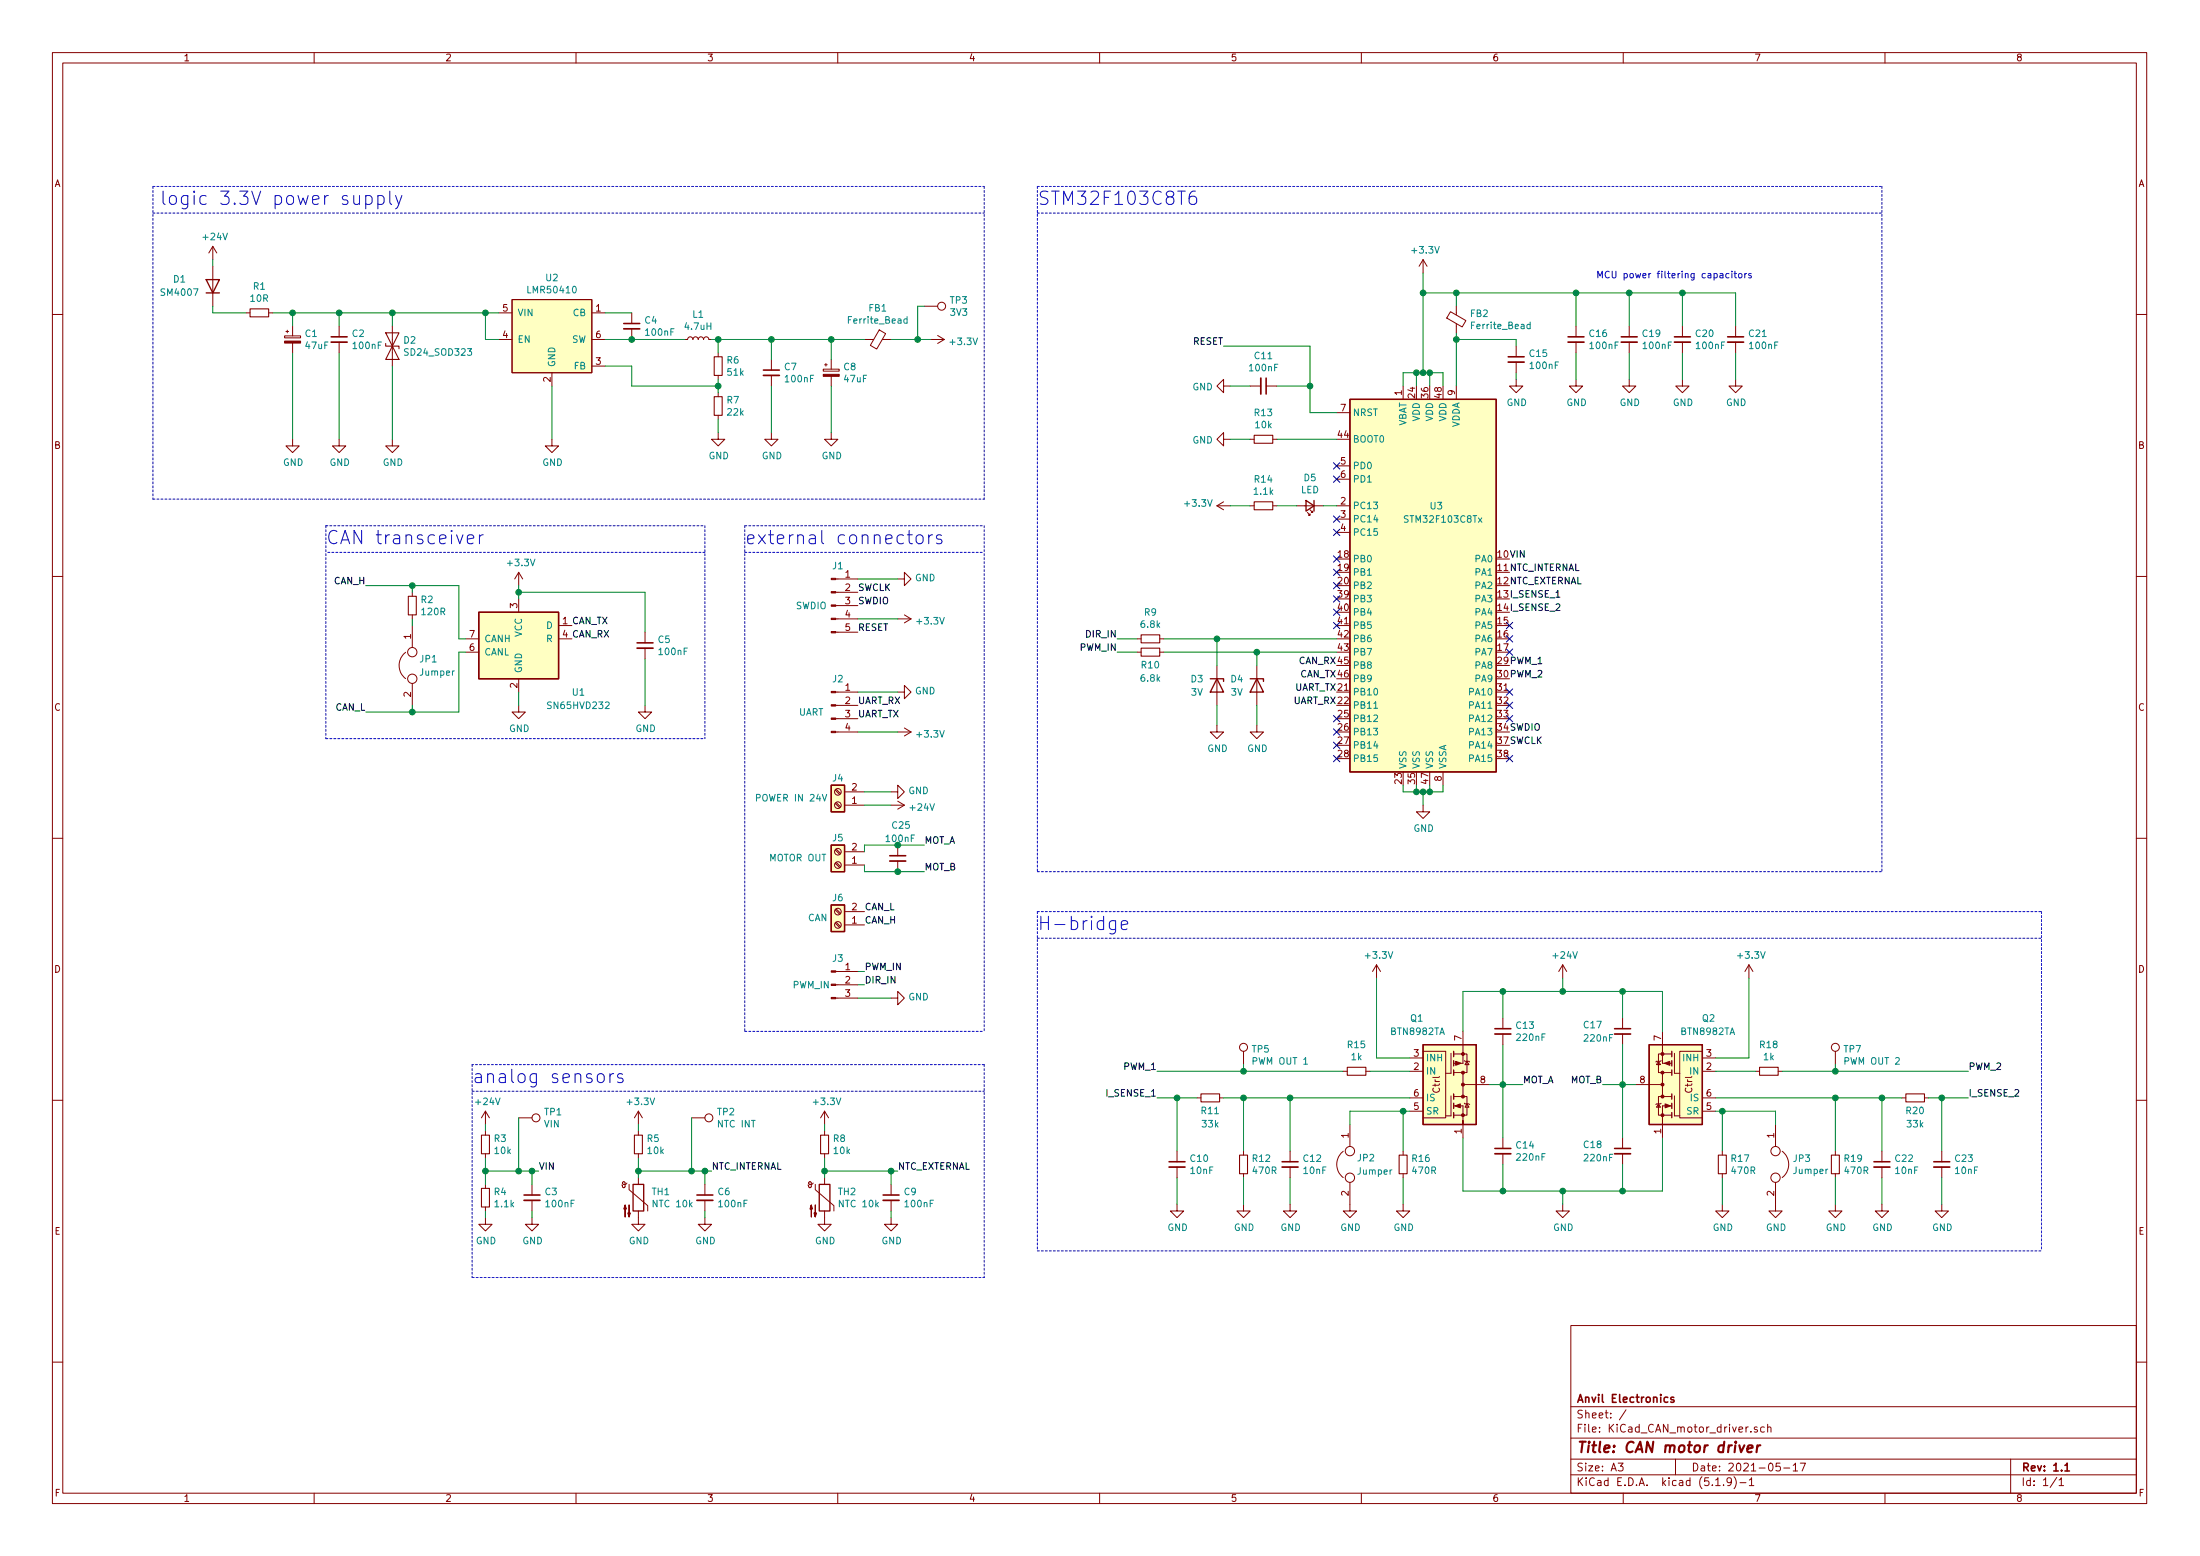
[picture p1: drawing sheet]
<svg xmlns="http://www.w3.org/2000/svg" width="420mm" height="297mm" viewBox="0 0 420 297" stroke-linecap="round" stroke-linejoin="round" font-family="sans-serif">
<g fill="none" stroke="#840000" stroke-width=".19">
<path d="M10 10h400v277h-400zM12 12h396v273.1h-396zM60 10v2M110 10v2M160 10v2M210 10v2M260 10v2M310 10v2M360 10v2M40.6 47l-.7 1.3M40.6 47v2.6M40.6 50.8v7.7"/>
<path d="M40.6 47l.8 1.3M47 59.7h.8M51.3 59.7h.8M95.2 59.7h2.6M97.8 57.2h15.2v14h-15.2zM113 59.7h2.6M120.6 59.7v2.1M176.5 58.5h2.6M271.8 49.6l-.8 1.2M271.8 49.6v2.5M271.8 49.6l.7 1.2M277 59.5l3 1.7-.8 1.2-2.9-1.7z"/>
<path d="M278.1 58.5v1.6M10 60h2M54.4 64.1h3v.4h-3zM54.6 63.3h.5M54.9 63v.5M55.9 62.3v1.8M55.9 65.5v1.8M64.8 62.3v2M64.8 65.3v2M74.9 62.3v7.6M95.2 64.8h2.6M105.4 71.2v2.5"/>
<path d="M113 64.8h2.6M113 69.9h2.6M120.6 62.8v2M130.8 64.8h.5l.1-.3 .3-.2 .5 .1 .1 .4 .2-.3 .2-.2 .5 .1 .1 .4 .2-.3 .3-.2 .4 .1 .2 .4 .1-.3 .3-.2 .4 .1 .2 .4h.5M137.2 67.3v.8M137.2 71.7v.7M137.2 75v.7M137.2 79.3v.7M147.3 68.6v2M147.3 71.7v2M157.2 70.5h3.1v.4h-3.1zM157.5 69.6h.5"/>
<path d="M157.7 69.4v.5M158.7 68.6v1.9M158.7 71.8v1.9M165.1 64.8h1.8M167.9 63l1.2 .7-1.7 2.9-1.2-.7zM168.5 64.8h1.7M177.8 64.8h2.5M179.1 64l1.2 .8M180.3 64.8l-1.2 .8M233.7 73.7v-1.3l-1.3 1.3 1.3 1.3v-1.3h1.2M238.8 73.7h2M241.8 73.7h2"/>
<path d="M255.3 78.8h2.5M268 73.7v2.5M278.1 61.8v1.7M278.1 73.7v2.5M289.6 72.4v1.3h1.2l-1.2 1.3-1.3-1.3h1.3M289.6 66.1v2M289.6 69.1v2.1M301 72.4v1.3h1.3l-1.3 1.3-1.3-1.3h1.3M301 62.3v2M301 65.3v2M311.1 72.4v1.3h1.3l-1.3 1.3-1.2-1.3h1.2M311.1 62.3v2"/>
<path d="M311.1 65.3v2M321.3 72.4v1.3h1.3l-1.3 1.3-1.3-1.3h1.3M321.3 62.3v2M321.3 65.3v2M331.5 72.4v1.3h1.2l-1.2 1.3-1.3-1.3h1.3M331.5 62.3v2M331.5 65.3v2M408 60h2M55.9 83.9v1.2h1.2l-1.2 1.3-1.3-1.3h1.3M64.8 83.9v1.2h1.2l-1.2 1.3-1.3-1.3h1.3M74.9 83.9v1.2h1.3l-1.3 1.3-1.2-1.3h1.2M105.4 83.9v1.2h1.3l-1.3 1.3-1.3-1.3h1.3"/>
<path d="M137.2 82.6v1.3h1.2l-1.2 1.2-1.3-1.2h1.3M147.3 82.6v1.3h1.3l-1.3 1.2-1.3-1.2h1.3M158.7 82.6v1.3h1.3l-1.3 1.2-1.2-1.2h1.2M232.4 96.6h2.5M232.4 96.6l1.3 .7M233.7 83.9v-1.3l-1.3 1.3 1.3 1.2v-1.2h1.2M233.7 95.8l-1.3 .8M238.8 96.6h.7M238.8 83.9h.7M243.1 96.6h.7M243.1 83.9h.7M247.6 96.6h5.1"/>
<path d="M249.7 97.8l.5 .5h-.3h.3v-.2M250.2 97.3l.5 .5h-.3h.3v-.2M255.3 96.6h2.5M255.3 99.1h2.5M255.3 88.9h2.5M255.3 91.5h2.5M10 110h2M78.7 113.1v.7M78.7 117.4v.7M78.7 119.4v4.2M99.1 109.3v2.5M99.1 114.3v2.6"/>
<path d="M99.1 109.3l-.8 1.2M99.1 109.3l.7 1.2M106.7 119.4h2.5M159.6 118.1h4.2M159.6 115.6h4.2M159.6 113.1h4.2M159.6 110.5h4.2M171.4 110.5h1.3v-1.2l1.3 1.2-1.3 1.3v-1.3M171.4 118.1h2.6M172.7 117.4l1.3 .7M174 118.1l-1.3 .8M255.3 101.6h2.5"/>
<path d="M408 110h2M77.5 124.5a3.2 3.2 0 0 0 0 5.1M78.7 130.5v4.2M88.9 122h2.5M88.9 124.5h2.5M99.1 134.7v1.2h1.2l-1.2 1.3-1.3-1.3h1.3M99.1 129.6v2.5M106.7 122h2.5M123.2 134.7v1.2h1.3l-1.3 1.3-1.3-1.3h1.3M123.2 120.7v2M123.2 123.7v2.1M159.6 139.7h4.2"/>
<path d="M159.6 137.2h4.2M159.6 134.7h4.2M159.6 132.1h4.2M159.6 120.7h4.2M171.4 132.1h1.3v-1.3l1.3 1.3-1.3 1.3v-1.3M171.4 139.7h2.6M172.7 139l1.3 .7M174 139.7l-1.3 .8M217.2 122h.7M217.2 124.5h.7M221.5 122h.7M221.5 124.5h.7"/>
<path d="M232.4 138.5v1.2h1.3l-1.3 1.3-1.3-1.3h1.3M232.4 127v7.7M240 138.5v1.2h1.3l-1.3 1.3-1.2-1.3h1.2M240 127v7.7M159.5 150.8l.9 .9M159.5 153.4l.9 .8M159.7 150.7l.9 .8M159.7 153.2l.9 .8M161.3 153.7h3.8M161.3 151.2h3.8M170.2 151.2h1.2v-1.3l1.3 1.3-1.3 1.2v-1.2M170.2 153.7h2.5"/>
<path d="M171.4 152.9l1.3 .8M172.7 153.7l-1.3 .8M271.8 153.7v1.3h1.2l-1.2 1.2-1.3-1.2h1.3M275.6 147.4v2.5M10 160h2M159.5 162.3l.9 .8M159.5 164.8l.9 .8M159.5 173.7l.9 .8M159.5 176.2l.9 .9M159.7 162.1l.9 .8M159.7 164.6l.9 .9M159.7 173.5l.9 .9"/>
<path d="M159.7 176.1l.9 .8M161.3 165.1h3.8M161.3 162.6h3.8M161.3 176.6h3.8M161.3 174h3.8M171.4 161.3v2.1M171.4 164.4v2M408 160h2M159.6 190.5h4.2M159.6 188h4.2M159.6 185.5h4.2M170.2 190.5h1.2v-1.2l1.3 1.2-1.3 1.3v-1.3"/>
<path d="M262.9 184.2l-.8 1.3M262.9 184.2v2.5M262.9 184.2l.8 1.3M279.4 196.9v6.1h-1.8M287 194.3v2.1M287 197.4v2M298.4 184.2l-.7 1.3M298.4 184.2v2.5M298.4 184.2l.8 1.3M309.9 194.3v2.1M309.9 197.4v2M317.5 196.9v6.1h1.8"/>
<path d="M334 184.2l-.8 1.3M334 184.2v2.5M334 184.2l.8 1.3M10 210h2M92.7 212.1l-.8 1.3M92.7 212.1v2.6M92.7 215.9v.8M92.7 212.1l.8 1.3M99.1 213.4h2.5M121.9 212.1v2.6M121.9 215.9v.8M121.9 212.1l-.7 1.3"/>
<path d="M121.9 212.1l.8 1.3M132.1 213.4h2.5M157.5 212.1l-.8 1.3M157.5 212.1v2.6M157.5 215.9v.8M157.5 212.1l.7 1.3M224.8 219.7v2.1M228.6 209.6h.8M232.9 209.6h.8M237.5 200.7v2.5M237.5 219.7v.8M246.4 219.7v2.1"/>
<path d="M256.5 219.8a3.2 3.2 0 0 0 0 5M256.5 204.5h.8M257.8 214.7v4.2M260.9 204.5h.7M268 219.7v.8M269.2 204.5h2.6M269.2 202h2.6M269.2 212.1h2.6M269.2 209.6h2.6M271.8 200.7h4.3v12.7h-4.3M277.1 209.2v3.8h-1M277.1 201.1v3.8h-1"/>
<path d="M277.6 201.2h2.6v3.6h-.8M277.6 212.9h1.8M277.6 211.1h1.8v1.8M277.6 209.3h1.8M277.6 204.8h1.8M279.4 212.9v1.8v-.8M279.4 209.3h.8v3.6h-.8M279.4 207h5.1M279.4 204.8v4.5M279.4 214.7v2.5M279.7 210.6l1 .3M279.7 202.5l1 .2"/>
<path d="M280.2 210.7l.3 .7h-.7zM280.2 202.6l.3 .6h-.7zM287 217.2v2M309.9 217.2v2M312.4 207h5.1M316.7 210.7l.4 .7h-.7zM316.7 202.6l.4 .6h-.7zM317.2 210.6l-1 .3M317.2 202.5l-1 .2M317.5 212.9v1.8v-.8M317.5 209.3h-.8v3.6h.8M317.5 204.8v4.5"/>
<path d="M317.5 214.7v2.5M317.5 212.9h1.8M317.5 209.3h1.8M317.5 204.8h1.8M319.3 201.2h-2.6v3.6h.8M319.3 211.1h-1.8v1.8M319.8 209.2v3.8h1M319.8 201.1v3.8h1M325.1 200.7h-4.3v12.7h4.3M325.1 204.5h2.6M325.1 202h2.6M325.1 212.1h2.6"/>
<path d="M325.1 209.6h2.6M328.9 219.7v.8M335.3 204.5h.7M339.1 214.7v4.2M339.6 204.5h.8M340.4 219.8a3.2 3.2 0 0 1 0 5M350.5 200.7v2.5M350.5 219.7v.8M359.4 219.7v2.1M363.2 209.6h.8M367.5 209.6h.8M370.8 219.7v2.1"/>
<path d="M408 210h2M92.7 232.4v1.3h1.3l-1.3 1.3-1.3-1.3h1.3M92.7 220.3v.7M92.7 226.1v.8M92.7 230.4v.8M101.6 232.4v1.3h1.3l-1.3 1.3-1.3-1.3h1.3M101.6 226.1v2M101.6 229.1v2.1M119.7 225.8l-.2 .3h-.3l-.3-.1v-.3l.3-.1 .2 .2v.8l-.2 .1-.3-.1-.2-.4M120.1 226.1v1l3.6 3.1v1M121.9 231.2v2.5h1.3l-1.3 1.3-1.3-1.3h1.3M121.9 220.3v.7"/>
<path d="M121.9 224.8v1.3M134.6 232.4v1.3h1.3l-1.3 1.3-1.3-1.3h1.3M134.6 226.1v2M134.6 229.1v2.1M155.3 225.8l-.2 .3h-.4l-.2-.1v-.3l.3-.1 .1 .2v.8l-.1 .1-.3-.1-.2-.4M155.7 226.1v1l3.6 3.1v1M157.5 231.2v2.5h1.2l-1.2 1.3-1.3-1.3h1.3M157.5 220.3v.7M157.5 224.8v1.3M170.2 232.4v1.3h1.2l-1.2 1.3-1.3-1.3h1.3M170.2 226.1v2M170.2 229.1v2.1"/>
<path d="M224.8 229.9v1.3h1.3l-1.3 1.2-1.3-1.2h1.3M224.8 222.8v2M237.5 229.9v1.3h1.3l-1.3 1.2-1.3-1.2h1.3M237.5 224.1v.7M246.4 229.9v1.3h1.2l-1.2 1.2-1.3-1.2h1.3M246.4 222.8v2M257.8 225.7v5.5h1.3l-1.3 1.2-1.3-1.2h1.3M268 229.9v1.3h1.2l-1.2 1.2-1.3-1.2h1.3M268 224.1v.7M287 220.3v2M298.4 229.9v1.3h1.3l-1.3 1.2-1.2-1.2h1.2M309.9 220.3v2"/>
<path d="M328.9 229.9v1.3h1.3l-1.3 1.2-1.2-1.2h1.2M328.9 224.1v.7M339.1 225.7v5.5h1.3l-1.3 1.2-1.3-1.2h1.3M350.5 229.9v1.3h1.3l-1.3 1.2-1.3-1.2h1.3M350.5 224.1v.7M359.4 229.9v1.3h1.3l-1.3 1.2-1.3-1.2h1.3M359.4 222.8v2M370.8 229.9v1.3h1.3l-1.3 1.2-1.2-1.2h1.2M370.8 222.8v2M300 253h108v32.1h-108zM10 260h2M300 278.5h108"/>
<path d="M300 274.5h108M300 268.5h108M309 279.3h1l-.5 .6 .4 .1v.7l-.2 .1-.7-.1M310.5 269.1l-1.2 2M320 278.5v3M334.4 273.3v.1M335.6 272.5l-.4-.1-.2 .2 .1 .2 .5 .2v.3h-.6M337 272.5l-.5-.1-.3 .3 .1 .6 .2 .1 .5-.1M337.6 272.5l.2-.1 .4 .1v.9M337.6 271.9v1.5M340 279.3h-.8v.7l.2-.1h.5l.1 .3v.5l-.2 .1-.6-.1M342.5 279.7l.4-.4v1.5"/>
<path d="M343.8 279.3h1l-.6 1.5M384 278.5v6.6M408 260h2M60 285.1v1.9M110 285.1v1.9M160 285.1v1.9M210 285.1v1.9M260 285.1v1.9M300 281.5h108M310 285.1v1.9M327.7 283.6h.8M329.2 283.5v.1"/>
<path d="M330.7 282.7l-.3 .3h-.5l-.1-.3 .1-.5 .5-.1 .3 .3-.1 .8-.3 .4h-.4M331.2 281.9a1.71 1.71 0 0 1 0 2.3M332.3 283h1.2M334.1 282.5l.4-.4v1.5M334.1 283.6h.8M340.7 280.2h1.1M342.5 280.8h.8M360 285.1v1.9M392.8 282l-1.3 2M393.2 282.5l.5-.4v1.5M393.2 283.6h.9"/>
<circle cx="179.8" cy="58.5" r=".76"/>
<circle cx="78.7" cy="124.5" r=".89"/>
<circle cx="78.7" cy="129.6" r=".89"/>
<circle cx="160" cy="153.7" r=".63"/>
<circle cx="160" cy="151.2" r=".63"/>
<circle cx="160" cy="176.6" r=".63"/>
<circle cx="160" cy="162.6" r=".63"/>
<circle cx="160" cy="165.1" r=".63"/>
<circle cx="160" cy="174" r=".63"/>
<circle cx="237.5" cy="199.9" r=".76"/>
<circle cx="350.5" cy="199.9" r=".76"/>
<circle cx="102.4" cy="213.4" r=".76"/>
<circle cx="135.4" cy="213.4" r=".76"/>
<circle cx="257.8" cy="219.7" r=".89"/>
<circle cx="339.1" cy="219.7" r=".89"/>
<circle cx="257.8" cy="224.8" r=".89"/>
<circle cx="339.1" cy="224.8" r=".89"/>
</g>
<g fill="none" stroke="#840000" stroke-width=".3">
<path d="M63.2 64.3h3.1M119.1 61.8h3.1M145.8 70.6h3M241.8 72.2v3M288 68.1h3.1M299.5 64.3h3M309.6 64.3h3.1M319.8 64.3h3M329.9 64.3h3.1M121.7 122.7h3M169.9 163.4h3.1M285.5 196.4h3"/>
<path d="M308.4 196.4h3M285.5 219.2h3M308.4 219.2h3M100.1 228.1h3M133.1 228.1h3M168.7 228.1h3M223.3 221.8h3M244.9 221.8h3M357.9 221.8h3M369.3 221.8h3.1M319.7 266.8a.37 .37 0 0 0-.6 .1l.1 .2 .5 .2v.1l-.2 .3-.4-.1M394.4 279.7l.4-.4v1.5"/>
<path d="M394.4 280.8h.8"/>
</g>
<path d="M332.2 275.9l.3 1.3 .6-1.3M333.7 276.6l1-.2v-.4h-.8l-.2 .9 .2 .3 .6-.1M335.6 275.9l-.1 1.3M336.2 275.9l-.4 .1-.2 .3" fill="none" stroke="#840000" stroke-width=".41"/>
<g fill="#ffffc2" stroke="#ffffc2" stroke-width=".19">
<path d="M257.8 76.2h27.9v71.2h-27.9z"/>
<path d="M315 199.4h10.1v15.3h-10.1z"/>
<path d="M158.7 149.9h2.6v5.1h-2.6z"/>
<path d="M158.7 161.3h2.6v5.1h-2.6z"/>
<path d="M158.7 172.8h2.6v5h-2.6z"/>
<path d="M91.4 116.9h15.3v12.7h-15.3z"/>
<path d="M97.8 57.2h15.2v14h-15.2z"/>
<path d="M271.8 199.4h10.1v15.3h-10.1z"/>
</g>
<g fill="none" stroke="#840000" stroke-width=".25">
<path d="M39.4 53.4h2.5l-1.3 2.5zM39.4 55.9h2.5M257.8 76.2h27.9v71.2h-27.9zM249.4 95.5l1.6 1.1-1.6 1zM251 95.5v2.1M91.4 116.9h15.3v12.7h-15.3zM231.1 129.6h2.6v.5M232.4 129.6l1.3 2.5h-2.6zM238.8 129.6h2.5v.5M240 129.6l1.3 2.5h-2.5zM158.7 149.9h2.6v5.1h-2.6zM158.7 161.3h2.6v5.1h-2.6z"/>
<path d="M158.7 172.8h2.6v5h-2.6zM271.8 199.4h10.1v15.3h-10.1zM315 199.4h10.1v15.3h-10.1zM277.6 200.7v1M277.6 202.5v1M277.6 204.3v1M277.6 208.8v1M277.6 210.6v1M277.6 212.4v1M319.3 200.7v1M319.3 202.5v1M319.3 204.3v1"/>
<path d="M319.3 208.8v1M319.3 210.6v1M319.3 212.4v1M120.9 226.1h2v5.1h-2zM156.5 226.1h2v5.1h-2z"/>
</g>
<path d="M173.2 60.9h-.4l-.2 .2 .1 .6h.5M173.2 60.4v1.3M292.2 62l-.4-.1-.2 .2 .1 .6h.5M292.2 61.5v1.2M262.4 135.2h.7" fill="none" stroke="#008484" stroke-width=".19"/>
<g fill="none" stroke="#840000" stroke-width=".33">
<path d="M63.2 65.3h3.1M119.1 62.8h3.1M145.8 71.7h3M240.8 72.2v3M288 69.1h3.1M299.5 65.3h3M309.6 65.3h3.1M319.8 65.3h3M329.9 65.3h3.1M121.7 123.7h3M169.9 164.4h3.1M285.5 197.4h3"/>
<path d="M308.4 197.4h3M100.1 229.1h3M133.1 229.1h3M168.7 229.1h3M223.3 222.8h3M244.9 222.8h3M285.5 220.3h3M308.4 220.3h3M357.9 222.8h3M369.3 222.8h3.1"/>
</g>
<g fill="none" stroke="#840000" stroke-width=".2">
<path d="M47.8 59h3.5v1.5h-3.5zM73.7 63.5h2.5l-1.3 2.6zM73.7 65.6v.5h2.5v.5M74.9 66.1l1.3 2.5h-2.5zM136.4 75.7h1.5v3.6h-1.5zM136.4 68.1h1.5v3.6h-1.5zM239.5 83.1h3.6v1.5h-3.6zM239.5 95.8h3.6v1.5h-3.6zM78 113.8h1.5v3.6h-1.5zM217.9 121.2h3.6v1.5h-3.6zM217.9 123.7h3.6v1.6h-3.6zM91.9 216.7h1.6v3.6h-1.6z"/>
<path d="M121.2 216.7h1.5v3.6h-1.5zM156.7 216.7h1.5v3.6h-1.5zM229.4 208.8h3.5v1.5h-3.5zM257.3 203.7h3.6v1.6h-3.6zM336 203.7h3.6v1.6h-3.6zM364 208.8h3.5v1.5h-3.5zM91.9 226.9h1.6v3.5h-1.6zM236.7 220.5h1.6v3.6h-1.6zM267.2 220.5h1.5v3.6h-1.5zM328.2 220.5h1.5v3.6h-1.5zM349.8 220.5h1.5v3.6h-1.5z"/>
</g>
<g fill="#840000" stroke="#840000" stroke-width=".19">
<path d="M158.7 139.6h.9v.3h-.9z"/>
<path d="M158.7 137.1h.9v.2h-.9z"/>
<path d="M158.7 134.5h.9v.3h-.9z"/>
<path d="M158.7 132h.9v.2h-.9z"/>
<path d="M158.7 120.6h.9v.2h-.9z"/>
<path d="M158.7 118h.9v.3h-.9z"/>
<path d="M158.7 115.5h.9v.2h-.9z"/>
<path d="M158.7 112.9h.9v.3h-.9z"/>
<path d="M158.7 110.4h.9v.3h-.9z"/>
<path d="M318 210.7l1 .4-1 .4z"/>
<path d="M317.9 203l1-.4v.8z"/>
<path d="M154.9 230l.3 .8h-.5l.2-.8v2.3z"/>
<path d="M155.7 230v2.3l-.3-.7h.6l-.3 .7z"/>
<path d="M119.4 230l.2 .8h-.5l.3-.8v2.3z"/>
<path d="M120.1 230v2.3l-.2-.7h.5l-.3 .7z"/>
<path d="M157.2 71.5h3.1v.3h-3.1z"/>
<path d="M54.4 65.1h3v.4h-3z"/>
<path d="M277.9 211.1l1-.4v.8z"/>
<path d="M278 202.6l1 .4-1 .4z"/>
<path d="M158.7 190.4h.9v.3h-.9z"/>
<path d="M158.7 187.9h.9v.2h-.9z"/>
<path d="M158.7 185.3h.9v.3h-.9z"/>
<circle cx="317.5" cy="212.9" r=".28"/>
<circle cx="317.5" cy="209.3" r=".28"/>
<circle cx="317.5" cy="207" r=".28"/>
<circle cx="317.5" cy="204.8" r=".28"/>
<circle cx="317.5" cy="201.2" r=".28"/>
<circle cx="279.4" cy="212.9" r=".28"/>
<circle cx="279.4" cy="209.3" r=".28"/>
<circle cx="279.4" cy="207" r=".28"/>
<circle cx="279.4" cy="204.8" r=".28"/>
<circle cx="279.4" cy="201.2" r=".28"/>
</g>
<g fill="none" stroke="#0000c2" stroke-width=".19" stroke-dasharray=".4 .4">
<path d="M29.2 35.6h158.8M29.2 35.6v59.7M188 35.6v59.7M198.1 35.6h161.3M198.1 35.6v130.8M359.4 35.6v130.8M29.2 40.7h158.8M198.1 40.7h161.3M29.2 95.3h158.8M62.2 100.4h72.4M62.2 100.4v40.6M134.6 105.4h-72.4"/>
<path d="M134.6 100.4v40.6M142.2 100.4v96.5M142.2 105.4h45.8M142.2 100.4h45.8M188 100.4v96.5M62.2 141h72.4M198.1 166.4h161.3M198.1 179.1h191.8M198.1 174h191.8M198.1 174v64.8M389.9 174v64.8M142.2 196.9h45.8"/>
<path d="M90.2 203.2v40.7M90.2 208.3h97.8M188 203.2h-97.8M188 203.2v40.7M198.1 238.8h191.8M90.2 243.9h97.8"/>
</g>
<g fill="none" stroke="#008400" stroke-width=".19">
<path d="M40.6 58.5v1.2h6.4M40.6 49.6v1.2M52.1 59.7h43.1M55.9 59.7v2.6M64.8 59.7v2.6M74.9 59.7v2.6M92.7 59.7v5.1h2.5M115.6 59.7h5M176.5 58.5h-1.2v6.3M271.8 55.9h59.7v6.4M271.8 52.1v19.1M278.1 55.9v2.6"/>
<path d="M301 55.9v6.4M311.1 55.9v6.4M321.3 55.9v6.4M55.9 67.3v16.6M64.8 67.3v16.6M74.9 69.9v14M105.4 73.7v10.2M115.6 64.8h15.2M115.6 69.9h5v3.8h16.6M135.9 64.8h29.2M137.2 64.8v2.5M137.2 72.4v2.6"/>
<path d="M147.3 64.8v3.8M147.3 73.7v8.9M158.7 64.8v3.8M158.7 73.7v8.9M170.2 64.8h7.6M233.7 66.1h16.5v12.7h5.1M234.9 73.7h3.9M243.8 73.7h6.4M268 73.7v-2.5h7.6v2.5M270.5 71.2v2.5M273 71.2v2.5M278.1 64.8h11.5v1.3"/>
<path d="M278.1 63.5v10.2M289.6 71.2v1.2M301 67.3v5.1M311.1 67.3v5.1M321.3 67.3v5.1M331.5 67.3v5.1M137.2 80v2.6M234.9 96.6h3.9M234.9 83.9h3.9M243.8 96.6h3.8M243.8 83.9h11.5M252.7 96.6h2.6"/>
<path d="M69.8 111.8h17.8v10.2h1.3M78.7 111.8v1.3M78.7 118.1v1.3M99.1 113.1h24.1v7.6M99.1 111.8v2.5M163.8 110.5h7.6M163.8 118.1h7.6M78.7 134.7v1.2M88.9 124.5h-1.3v11.4h-17.8M99.1 132.1v2.6M123.2 125.8v8.9M163.8 132.1h7.6"/>
<path d="M163.8 139.7h7.6M213.4 122h3.8M213.4 124.5h3.8M222.2 122h33.1M222.2 124.5h33.1M232.4 122v5M232.4 134.7v3.8M240 124.5v2.5M240 134.7v3.8M165.1 151.2h5.1M165.1 153.7h5.1M268 149.9v1.3h7.6v-1.3"/>
<path d="M270.5 149.9v1.3M271.8 151.2v2.5M273 149.9v1.3M165.1 165.1v1.3h11.4M176.5 161.3h-11.4v1.3M163.8 188h1.3M163.8 185.5h1.3M163.8 190.5h6.4M262.9 186.7v15.3h6.3M279.4 196.9v-7.6h38.1v7.6M287 189.3v5M287 199.4v17.8"/>
<path d="M298.4 186.7v2.6M309.9 189.3v5M309.9 199.4v17.8M334 186.7v15.3h-6.3M92.7 214.7v1.2M99.1 213.4v10.2M121.9 214.7v1.2M132.1 213.4v10.2M157.5 214.7v1.2M221 204.5h35.5M221 209.6h7.6M224.8 209.6v10.1"/>
<path d="M233.7 209.6h35.5M237.5 203.2v1.3M237.5 209.6v10.1M246.4 209.6v10.1M261.6 204.5h7.6M268 212.1v7.6M269.2 212.1h-11.4v2.6M279.4 217.2v10.2h38.1v-10.2M284.5 207h6.3M306.1 207h6.3M327.7 204.5h7.6M327.7 212.1h11.4v2.6"/>
<path d="M327.7 209.6h35.5M328.9 212.1v7.6M340.4 204.5h35.5M350.5 203.2v1.3M350.5 209.6v10.1M359.4 209.6v10.1M368.3 209.6h7.6M370.8 209.6v10.1M92.7 223.6h10.2M92.7 221v5.1M92.7 231.2v1.2M101.6 223.6v2.5"/>
<path d="M101.6 231.2v1.2M121.9 223.6h14M121.9 221v3.8M134.6 223.6v2.5M134.6 231.2v1.2M157.5 223.6h13.9M157.5 221v3.8M170.2 223.6v2.5M170.2 231.2v1.2M224.8 224.8v5.1M237.5 224.8v5.1M246.4 224.8v5.1"/>
<path d="M268 224.8v5.1M287 222.3v5.1M298.4 227.4v2.5M309.9 222.3v5.1M328.9 224.8v5.1M350.5 224.8v5.1M359.4 224.8v5.1M370.8 224.8v5.1"/>
</g>
<g fill="none" stroke="#0000c2" stroke-width=".19">
<path d="M69.8 37.5l.8-.2 .5 .5v.7l-.3 .4-.2 .1-.8-.1M69.8 37.3v2.6M72.2 37.5l.7-.2 .5 .5v.7l-.3 .4-.2 .1-.7-.1M72.2 37.3v2.6M74.4 36.5v2.1l.4 .4M75.5 37.3l.6 1.7M76.8 37.3l-.9 2.3-.4 .3M228.3 36.5a1.01 1.01 0 0 0-1.2 1.1v.9l.5 .5h.5l.4-.5v-.6l-.2-.3a.83 .83 0 0 0-1.1 .1l-.1 .2M330.2 52.3l-.4-.1-.2 .2 .1 .6h.5M330.8 51.8v.1M330.8 52.2v.8M331.2 52.2h.4"/>
<path d="M331.3 51.8v1.1l.3 .1M332.1 52.3l.3-.1 .3 .2-.1 .6h-.3l-.2-.1zM333.2 52.2v.8M333.6 52.2l-.4 .2M334.4 52.3l-.3-.1-.1 .2v.2l.4 .1v.3h-.4M89.3 102.9l1.2-.2-.2-.5-.7-.1-.3 .3v1l.1 .3 .2 .1 .7-.1M91.6 102.1v1.7M92.3 102.1a.64 .64 0 0 0-.7 .5M173.3 102.1h.9M173.6 101.3v2.1l.2 .3 .4 .1M175.1 102.3a.69 .69 0 0 1 .7-.2 .69 .69 0 0 1 .5 .5v.7a.7 .7 0 0 1-.7 .5 .7 .7 0 0 1-.6-.5v-.7zM177.4 102.1v1.7"/>
<path d="M178.1 102.1a.69 .69 0 0 0-.7 .5M179.8 102.2l-.6-.1-.4 .3 .1 .4 .9 .3 .1 .2-.1 .4-.2 .1-.8-.1M213.1 175.8v2a.68 .68 0 0 1-1.1 .4M213.1 175.9l-.8-.1-.4 .4v.8l.2 .3 .2 .2 .8-.2M214.1 176.6l1.3-.2-.2-.5-.7-.1-.4 .3v1l.2 .2 .2 .2 .7-.2M114.2 205.2a.69 .69 0 0 1 .7-.2 .69 .69 0 0 1 .5 .4v.8a.68 .68 0 0 1-.7 .5 .68 .68 0 0 1-.6-.5zM116.5 205v1.7M117.2 205a.64 .64 0 0 0-.7 .4M118.9 205.1l-.6-.1-.4 .3 .2 .4 .8 .2 .1 .3-.1 .3-.2 .2-.8-.2"/>
</g>
<g fill="#008400" stroke="#008400" stroke-width=".25">
<circle cx="271.8" cy="151.2" r=".51"/>
<circle cx="120.7" cy="64.8" r=".51"/>
<circle cx="359.4" cy="209.6" r=".51"/>
<circle cx="237.5" cy="204.5" r=".51"/>
<circle cx="121.9" cy="223.6" r=".51"/>
<circle cx="157.5" cy="223.6" r=".51"/>
<circle cx="370.8" cy="209.6" r=".51"/>
<circle cx="92.7" cy="223.6" r=".51"/>
<circle cx="171.5" cy="161.3" r=".51"/>
<circle cx="158.8" cy="64.8" r=".51"/>
<circle cx="171.5" cy="166.4" r=".51"/>
<circle cx="232.4" cy="122" r=".51"/>
<circle cx="224.8" cy="209.6" r=".51"/>
<circle cx="240" cy="124.5" r=".51"/>
<circle cx="250.2" cy="73.7" r=".51"/>
<circle cx="175.3" cy="64.8" r=".51"/>
<circle cx="78.7" cy="135.9" r=".51"/>
<circle cx="287" cy="227.4" r=".51"/>
<circle cx="309.9" cy="227.4" r=".51"/>
<circle cx="309.9" cy="207" r=".51"/>
<circle cx="309.9" cy="189.3" r=".51"/>
<circle cx="298.4" cy="227.4" r=".51"/>
<circle cx="328.9" cy="212.1" r=".51"/>
<circle cx="278.1" cy="64.8" r=".51"/>
<circle cx="237.5" cy="209.6" r=".51"/>
<circle cx="147.3" cy="64.8" r=".51"/>
<circle cx="137.2" cy="73.7" r=".51"/>
<circle cx="278.1" cy="55.9" r=".51"/>
<circle cx="246.4" cy="209.6" r=".51"/>
<circle cx="78.7" cy="111.8" r=".51"/>
<circle cx="271.8" cy="71.2" r=".51"/>
<circle cx="99.1" cy="113.1" r=".51"/>
<circle cx="273" cy="71.2" r=".51"/>
<circle cx="270.5" cy="71.2" r=".51"/>
<circle cx="99.1" cy="223.6" r=".51"/>
<circle cx="132.1" cy="223.6" r=".51"/>
<circle cx="287" cy="189.3" r=".51"/>
<circle cx="350.5" cy="204.5" r=".51"/>
<circle cx="273" cy="151.2" r=".51"/>
<circle cx="101.6" cy="223.6" r=".51"/>
<circle cx="270.5" cy="151.2" r=".51"/>
<circle cx="134.6" cy="223.6" r=".51"/>
<circle cx="170.2" cy="223.6" r=".51"/>
<circle cx="350.5" cy="209.6" r=".51"/>
<circle cx="271.8" cy="55.9" r=".51"/>
<circle cx="74.9" cy="59.7" r=".51"/>
<circle cx="92.7" cy="59.7" r=".51"/>
<circle cx="64.8" cy="59.7" r=".51"/>
<circle cx="55.9" cy="59.7" r=".51"/>
<circle cx="137.2" cy="64.8" r=".51"/>
<circle cx="287" cy="207" r=".51"/>
<circle cx="298.4" cy="189.3" r=".51"/>
<circle cx="268" cy="212.1" r=".51"/>
<circle cx="301" cy="55.9" r=".51"/>
<circle cx="311.1" cy="55.9" r=".51"/>
<circle cx="321.3" cy="55.9" r=".51"/>
</g>
<g fill="none" stroke="#000084" stroke-width=".19">
<path d="M254.7 88.3l1.2 1.2M254.7 90.9l1.2 1.2M254.7 98.5l1.2 1.2M255.9 88.3l-1.2 1.2M255.9 90.9l-1.2 1.2M255.9 98.5l-1.2 1.2M254.7 101l1.2 1.2M254.7 106.1l1.2 1.2M254.7 108.6l1.2 1.3M254.7 118.8l1.2 1.2M254.7 116.3l1.2 1.2M254.7 113.7l1.2 1.2"/>
<path d="M254.7 111.2l1.2 1.2M255.9 101l-1.2 1.2M255.9 106.1l-1.2 1.2M255.9 108.6l-1.2 1.3M255.9 118.8l-1.2 1.2M255.9 116.3l-1.2 1.2M255.9 113.7l-1.2 1.2M255.9 111.2l-1.2 1.2M287.7 118.8l1.2 1.2M288.9 118.8l-1.2 1.2M254.7 139.1l1.2 1.2M254.7 136.6l1.2 1.2"/>
<path d="M255.9 139.1l-1.2 1.2M255.9 136.6l-1.2 1.2M287.7 121.3l1.2 1.3M287.7 123.9l1.2 1.2M287.7 131.5l1.2 1.2M287.7 134l1.2 1.3M287.7 136.6l1.2 1.2M288.9 121.3l-1.2 1.3M288.9 123.9l-1.2 1.2M288.9 131.5l-1.2 1.2M288.9 134l-1.2 1.3M288.9 136.6l-1.2 1.2"/>
<path d="M254.7 144.2l1.2 1.2M254.7 141.7l1.2 1.2M255.9 144.2l-1.2 1.2M255.9 141.7l-1.2 1.2M287.7 144.2l1.2 1.2M288.9 144.2l-1.2 1.2"/>
</g>
<g font-size="3.5" fill="#0000c2">
<text x="30.5" y="39.2">logic 3.3V power supply</text>
<text x="198.1" y="39.2">STM32F103C8T6</text>
<text x="62.2" y="103.9">CAN transceiver</text>
<text x="142.2" y="103.9">external connectors</text>
<text x="198.1" y="177.6">H-bridge</text>
<text x="90.2" y="206.8">analog sensors</text>
</g>
<text font-size="2.8" fill="#840000" x="301" y="277.3">Title: CAN motor driver</text>
<g font-size="2.1" fill="#840000">
<text x="301" y="267.8">Anvil Electronics</text>
<text x="301" y="273.5">File: KiCad_CAN_motor_driver.sch</text>
<text x="301" y="270.8">Sheet: /</text>
<text x="301" y="280.9">Size: A3</text>
<text x="323" y="280.9">Date: 2021-05-17</text>
<text x="386" y="280.9">Rev: 1.1</text>
<text x="301" y="283.7">KiCad E.D.A. kicad (5.1.9)-1</text>
<text x="386" y="283.7">Id: 1/1</text>
</g>
<g font-size="1.8" fill="#840000">
<text x="35" y="11.7">1</text>
<text x="85" y="11.7">2</text>
<text x="135" y="11.7">3</text>
<text x="185" y="11.7">4</text>
<text x="235" y="11.7">5</text>
<text x="285" y="11.7">6</text>
<text x="335" y="11.7">7</text>
<text x="385" y="11.7">8</text>
<text x="10.4" y="35.7">A</text>
<text x="408.4" y="35.7">A</text>
<text x="96" y="59.5">5</text>
<text x="113.8" y="59.5">1</text>
<text x="96" y="64.6">4</text>
<text x="113.8" y="64.6">6</text>
<text x="113.8" y="69.6">3</text>
<text x="105.2" y="72.9" transform="rotate(-90 105.2 72.9)">2</text>
<text x="267.7" y="75.4" transform="rotate(-90 267.7 75.4)">1</text>
<text x="270.3" y="75.9" transform="rotate(-90 270.3 75.9)">24</text>
<text x="272.8" y="75.9" transform="rotate(-90 272.8 75.9)">36</text>
<text x="275.3" y="75.9" transform="rotate(-90 275.3 75.9)">48</text>
<text x="277.9" y="75.4" transform="rotate(-90 277.9 75.4)">9</text>
<text x="255.6" y="83.6">44</text>
<text x="256.1" y="78.5">7</text>
<text x="10.4" y="85.7">B</text>
<text x="256.1" y="88.7">5</text>
<text x="408.4" y="85.7">B</text>
<text x="256.1" y="91.2">6</text>
<text x="256.1" y="96.3">2</text>
<text x="256.1" y="98.8">3</text>
<text x="256.1" y="101.4">4</text>
<text x="255.6" y="106.5">18</text>
<text x="161.4" y="110.3">1</text>
<text x="161.4" y="112.8">2</text>
<text x="255.6" y="109">19</text>
<text x="255.6" y="111.5">20</text>
<text x="98.8" y="116.1" transform="rotate(-90 98.8 116.1)">3</text>
<text x="161.4" y="115.4">3</text>
<text x="161.4" y="117.9">4</text>
<text x="255.6" y="114.1">39</text>
<text x="255.6" y="116.6">40</text>
<text x="255.6" y="119.2">41</text>
<text x="286.1" y="119.2">15</text>
<text x="78.5" y="122" transform="rotate(-90 78.5 122)">1</text>
<text x="89.7" y="124.2">6</text>
<text x="89.7" y="121.7">7</text>
<text x="161.4" y="120.4">5</text>
<text x="255.6" y="121.7">42</text>
<text x="255.6" y="124.2">43</text>
<text x="286.1" y="121.7">16</text>
<text x="286.1" y="124.2">17</text>
<text x="98.8" y="131.3" transform="rotate(-90 98.8 131.3)">2</text>
<text x="161.4" y="131.9">1</text>
<text x="286.1" y="131.9">31</text>
<text x="10.4" y="135.7">C</text>
<text x="78.5" y="133" transform="rotate(-90 78.5 133)">2</text>
<text x="161.4" y="134.4">2</text>
<text x="161.4" y="136.9">3</text>
<text x="255.6" y="136.9">25</text>
<text x="286.1" y="134.4">32</text>
<text x="286.1" y="136.9">33</text>
<text x="408.4" y="135.7">C</text>
<text x="161.4" y="139.5">4</text>
<text x="255.6" y="139.5">26</text>
<text x="255.6" y="142">27</text>
<text x="255.6" y="144.6">28</text>
<text x="267.7" y="149.6" transform="rotate(-90 267.7 149.6)">23</text>
<text x="270.3" y="149.6" transform="rotate(-90 270.3 149.6)">35</text>
<text x="272.8" y="149.6" transform="rotate(-90 272.8 149.6)">47</text>
<text x="275.3" y="149.1" transform="rotate(-90 275.3 149.1)">8</text>
<text x="286.1" y="144.6">38</text>
<text x="162.7" y="153.5">1</text>
<text x="162.7" y="150.9">2</text>
<text x="162.7" y="164.9">1</text>
<text x="162.7" y="162.3">2</text>
<text x="162.7" y="173.8">2</text>
<text x="162.7" y="176.3">1</text>
<text x="10.4" y="185.7">D</text>
<text x="161.4" y="185.2">1</text>
<text x="408.4" y="185.7">D</text>
<text x="161.4" y="187.7">2</text>
<text x="161.4" y="190.3">3</text>
<text x="270" y="201.7">3</text>
<text x="279.1" y="198.6" transform="rotate(-90 279.1 198.6)">7</text>
<text x="317.2" y="198.6" transform="rotate(-90 317.2 198.6)">7</text>
<text x="325.9" y="201.7">3</text>
<text x="270" y="204.3">2</text>
<text x="270" y="209.3">6</text>
<text x="275" y="208.6" transform="rotate(-90 275 208.6)">Ctrl</text>
<text x="282.7" y="206.8">8</text>
<text x="313.2" y="206.8">8</text>
<text x="323.2" y="208.6" transform="rotate(-90 323.2 208.6)">Ctrl</text>
<text x="325.9" y="204.3">2</text>
<text x="325.9" y="209.3">6</text>
<text x="270" y="211.9">5</text>
<text x="325.9" y="211.9">5</text>
<text x="257.6" y="217.2" transform="rotate(-90 257.6 217.2)">1</text>
<text x="279.1" y="216.4" transform="rotate(-90 279.1 216.4)">1</text>
<text x="317.2" y="216.4" transform="rotate(-90 317.2 216.4)">1</text>
<text x="338.8" y="217.2" transform="rotate(-90 338.8 217.2)">1</text>
<text x="257.6" y="228.3" transform="rotate(-90 257.6 228.3)">2</text>
<text x="338.8" y="228.3" transform="rotate(-90 338.8 228.3)">2</text>
<text x="10.4" y="235.7">E</text>
<text x="408.4" y="235.7">E</text>
<text x="10.5" y="285.7">F</text>
<text x="35" y="286.7">1</text>
<text x="85" y="286.7">2</text>
<text x="135" y="286.7">3</text>
<text x="185" y="286.7">4</text>
<text x="235" y="286.7">5</text>
<text x="285" y="286.7">6</text>
<text x="335" y="286.7">7</text>
<text x="385" y="286.7">8</text>
<text x="408.5" y="285.7">F</text>
</g>
<g font-size="1.8" fill="#008484">
<text x="38.9" y="45.9">+24V</text>
<text x="33.2" y="53.9">D1</text>
<text x="104.3" y="53.7">U2</text>
<text x="269.8" y="48.4">+3.3V</text>
<text x="31" y="56.5">SM4007</text>
<text x="47.9" y="57.6">10R</text>
<text x="48.4" y="55.3">R1</text>
<text x="101" y="56">LMR50410</text>
<text x="166" y="59.5">FB1</text>
<text x="181.5" y="58">TP3</text>
<text x="58.3" y="64.3">C1</text>
<text x="67.3" y="64.3">C2</text>
<text x="77.1" y="65.6">D2</text>
<text x="98.8" y="65.4">EN</text>
<text x="98.8" y="60.4">VIN</text>
<text x="109.2" y="65.4">SW</text>
<text x="109.4" y="60.4">CB</text>
<text x="123.2" y="61.8">C4</text>
<text x="123.4" y="64.1">100nF</text>
<text x="130.9" y="63">4.7uH</text>
<text x="132.3" y="60.7">L1</text>
<text x="162.2" y="61.8">Ferrite_Bead</text>
<text x="181.6" y="60.3">3V3</text>
<text x="181.6" y="65.9">+3.3V</text>
<text x="280.8" y="60.5">FB2</text>
<text x="281.2" y="62.8">Ferrite_Bead</text>
<text x="303.6" y="64.3">C16</text>
<text x="313.8" y="64.3">C19</text>
<text x="323.9" y="64.3">C20</text>
<text x="334.1" y="64.3">C21</text>
<text x="58.4" y="66.6">47uF</text>
<text x="67.6" y="66.6">100nF</text>
<text x="77.6" y="67.9">SD24_SOD323</text>
<text x="106" y="70.1" transform="rotate(-90 106 70.1)">GND</text>
<text x="109.7" y="70.5">FB</text>
<text x="138.9" y="69.4">R6</text>
<text x="139" y="71.7">51k</text>
<text x="149.9" y="70.7">C7</text>
<text x="161.2" y="70.7">C8</text>
<text x="238.8" y="70.9">100nF</text>
<text x="239.7" y="68.6">C11</text>
<text x="292.2" y="68.1">C15</text>
<text x="292.4" y="70.4">100nF</text>
<text x="303.8" y="66.6">100nF</text>
<text x="313.9" y="66.6">100nF</text>
<text x="324.1" y="66.6">100nF</text>
<text x="334.3" y="66.6">100nF</text>
<text x="138.9" y="77">R7</text>
<text x="150.1" y="73">100nF</text>
<text x="161.3" y="73">47uF</text>
<text x="227.7" y="74.5">GND</text>
<text x="287.7" y="77.5">GND</text>
<text x="299.2" y="77.5">GND</text>
<text x="309.3" y="77.5">GND</text>
<text x="319.5" y="77.5">GND</text>
<text x="329.6" y="77.5">GND</text>
<text x="139" y="79.3">22k</text>
<text x="239.6" y="79.4">R13</text>
<text x="239.8" y="81.7">10k</text>
<text x="258.3" y="79.4">NRST</text>
<text x="268.6" y="81.6" transform="rotate(-90 268.6 81.6)">VBAT</text>
<text x="271.1" y="80.5" transform="rotate(-90 271.1 80.5)">VDD</text>
<text x="273.7" y="80.5" transform="rotate(-90 273.7 80.5)">VDD</text>
<text x="276.2" y="80.5" transform="rotate(-90 276.2 80.5)">VDD</text>
<text x="278.8" y="81.7" transform="rotate(-90 278.8 81.7)">VDDA</text>
<text x="54.1" y="88.9">GND</text>
<text x="62.9" y="88.9">GND</text>
<text x="73.1" y="88.9">GND</text>
<text x="103.6" y="88.9">GND</text>
<text x="135.3" y="87.7">GND</text>
<text x="145.5" y="87.7">GND</text>
<text x="156.9" y="87.7">GND</text>
<text x="227.7" y="84.7">GND</text>
<text x="258.3" y="84.5">BOOT0</text>
<text x="258.3" y="89.6">PD0</text>
<text x="239.6" y="94.4">1.1k</text>
<text x="239.6" y="92.1">R14</text>
<text x="248.4" y="94.2">LED</text>
<text x="249.1" y="91.9">D5</text>
<text x="258.3" y="92.1">PD1</text>
<text x="226.4" y="96.7">+3.3V</text>
<text x="258.3" y="97.2">PC13</text>
<text x="258.3" y="99.7">PC14</text>
<text x="268.6" y="99.8">STM32F103C8Tx</text>
<text x="273.2" y="97.2">U3</text>
<text x="258.3" y="107.4">PB0</text>
<text x="258.3" y="102.3">PC15</text>
<text x="281.8" y="107.4">PA0</text>
<text x="97.1" y="108.1">+3.3V</text>
<text x="159.1" y="108.7">J1</text>
<text x="174.8" y="111">GND</text>
<text x="258.3" y="109.9">PB1</text>
<text x="258.3" y="112.4">PB2</text>
<text x="281.8" y="109.9">PA1</text>
<text x="281.8" y="112.4">PA2</text>
<text x="80.4" y="115.1">R2</text>
<text x="80.6" y="117.4">120R</text>
<text x="151.9" y="116.3">SWDIO</text>
<text x="175.3" y="119.2">+3.3V</text>
<text x="218" y="119.8">6.8k</text>
<text x="218.6" y="117.5">R9</text>
<text x="258.3" y="115">PB3</text>
<text x="258.3" y="117.5">PB4</text>
<text x="281.8" y="115">PA3</text>
<text x="281.8" y="117.5">PA4</text>
<text x="92.5" y="125.1">CANL</text>
<text x="92.5" y="122.6">CANH</text>
<text x="99.7" y="121.6" transform="rotate(-90 99.7 121.6)">VCC</text>
<text x="104.4" y="120.1">D</text>
<text x="104.4" y="122.6">R</text>
<text x="125.7" y="122.7">C5</text>
<text x="126" y="125.1">100nF</text>
<text x="258.3" y="120.1">PB5</text>
<text x="258.3" y="122.6">PB6</text>
<text x="258.3" y="125.1">PB7</text>
<text x="281.8" y="120.1">PA5</text>
<text x="281.8" y="122.6">PA6</text>
<text x="281.8" y="125.1">PA7</text>
<text x="80.2" y="126.5">JP1</text>
<text x="80.3" y="129">Jumper</text>
<text x="99.7" y="128.6" transform="rotate(-90 99.7 128.6)">GND</text>
<text x="159.1" y="130.3">J2</text>
<text x="218" y="130.1">6.8k</text>
<text x="218.1" y="127.6">R10</text>
<text x="227.5" y="130.3">D3</text>
<text x="235.1" y="130.3">D4</text>
<text x="258.3" y="127.7">PB8</text>
<text x="258.3" y="130.2">PB9</text>
<text x="281.8" y="127.7">PA8</text>
<text x="281.8" y="130.2">PA9</text>
<text x="104.9" y="135.3">SN65HVD232</text>
<text x="109.4" y="132.8">U1</text>
<text x="152.5" y="136.6">UART</text>
<text x="174.8" y="132.5">GND</text>
<text x="227.5" y="132.8">3V</text>
<text x="235.2" y="132.8">3V</text>
<text x="258.3" y="132.8">PB10</text>
<text x="258.3" y="135.3">PB11</text>
<text x="258.3" y="137.8">PB12</text>
<text x="280.8" y="132.8">PA10</text>
<text x="280.8" y="135.3">PA11</text>
<text x="280.8" y="137.8">PA12</text>
<text x="97.2" y="139.7">GND</text>
<text x="121.4" y="139.7">GND</text>
<text x="175.3" y="140.8">+3.3V</text>
<text x="230.6" y="143.5">GND</text>
<text x="238.2" y="143.5">GND</text>
<text x="258.3" y="140.4">PB13</text>
<text x="258.3" y="142.9">PB14</text>
<text x="280.8" y="140.4">PA13</text>
<text x="280.8" y="142.9">PA14</text>
<text x="159.1" y="149.2">J4</text>
<text x="258.3" y="145.5">PB15</text>
<text x="268.6" y="146.8" transform="rotate(-90 268.6 146.8)">VSS</text>
<text x="271.1" y="146.8" transform="rotate(-90 271.1 146.8)">VSS</text>
<text x="273.7" y="146.8" transform="rotate(-90 273.7 146.8)">VSS</text>
<text x="276.2" y="146.8" transform="rotate(-90 276.2 146.8)">VSSA</text>
<text x="280.8" y="145.5">PA15</text>
<text x="144.8" y="153">POWER IN 24V</text>
<text x="173.5" y="151.6">GND</text>
<text x="174" y="154.8">+24V</text>
<text x="159.1" y="160.6">J5</text>
<text x="169.4" y="160.7">100nF</text>
<text x="170.5" y="158.2">C25</text>
<text x="270" y="158.8">GND</text>
<text x="147" y="164.4">MOTOR OUT</text>
<text x="159.1" y="172">J6</text>
<text x="154.3" y="175.9">CAN</text>
<text x="159.1" y="183.6">J3</text>
<text x="260.9" y="183">+3.3V</text>
<text x="296.7" y="183">+24V</text>
<text x="332.1" y="183">+3.3V</text>
<text x="151.4" y="188.7">PWM_IN</text>
<text x="173.5" y="191">GND</text>
<text x="265.8" y="197.6">BTN8982TA</text>
<text x="269.4" y="195">Q1</text>
<text x="289.6" y="196.4">C13</text>
<text x="302.5" y="196.3">C17</text>
<text x="321.2" y="197.6">BTN8982TA</text>
<text x="325.1" y="195">Q2</text>
<text x="239.1" y="200.9">TP5</text>
<text x="239.5" y="203.2">PWM OUT 1</text>
<text x="257.4" y="200.1">R15</text>
<text x="258.1" y="202.4">1k</text>
<text x="272.3" y="202.6">INH</text>
<text x="289.8" y="198.7">220nF</text>
<text x="302.7" y="198.8">220nF</text>
<text x="321.6" y="202.6">INH</text>
<text x="336.2" y="200.1">R18</text>
<text x="336.9" y="202.4">1k</text>
<text x="352.2" y="200.9">TP7</text>
<text x="352.5" y="203.2">PWM OUT 2</text>
<text x="272.3" y="205.1">IN</text>
<text x="322.8" y="205.1">IN</text>
<text x="91" y="211">+24V</text>
<text x="103.9" y="215.2">VIN</text>
<text x="104" y="212.9">TP1</text>
<text x="120" y="211">+3.3V</text>
<text x="137" y="212.9">TP2</text>
<text x="137.2" y="215.2">NTC INT</text>
<text x="155.5" y="211">+3.3V</text>
<text x="229.5" y="212.7">R11</text>
<text x="229.7" y="215.2">33k</text>
<text x="272.3" y="212.8">SR</text>
<text x="272.3" y="210.2">IS</text>
<text x="322.1" y="212.8">SR</text>
<text x="322.9" y="210.2">IS</text>
<text x="364.1" y="212.7">R20</text>
<text x="364.3" y="215.2">33k</text>
<text x="94.4" y="218">R3</text>
<text x="94.5" y="220.3">10k</text>
<text x="123.6" y="218">R5</text>
<text x="123.7" y="220.3">10k</text>
<text x="159.2" y="218">R8</text>
<text x="159.3" y="220.3">10k</text>
<text x="227.4" y="221.8">C10</text>
<text x="239.3" y="221.8">R12</text>
<text x="249" y="221.8">C12</text>
<text x="259.3" y="221.7">JP2</text>
<text x="269.7" y="221.8">R16</text>
<text x="289.6" y="219.3">C14</text>
<text x="289.8" y="221.6">220nF</text>
<text x="302.5" y="219.2">C18</text>
<text x="302.7" y="221.7">220nF</text>
<text x="330.7" y="221.8">R17</text>
<text x="342.5" y="221.8">JP3</text>
<text x="352.3" y="221.8">R19</text>
<text x="362" y="221.8">C22</text>
<text x="373.5" y="221.8">C23</text>
<text x="227.5" y="224.1">10nF</text>
<text x="239.4" y="224.1">470R</text>
<text x="249" y="224.1">10nF</text>
<text x="259.4" y="224.2">Jumper</text>
<text x="269.9" y="224.1">470R</text>
<text x="330.8" y="224.1">470R</text>
<text x="342.6" y="224.1">Jumper</text>
<text x="352.4" y="224.1">470R</text>
<text x="362.1" y="224.1">10nF</text>
<text x="373.5" y="224.1">10nF</text>
<text x="94.4" y="228.2">R4</text>
<text x="94.6" y="230.5">1.1k</text>
<text x="104.1" y="228.2">C3</text>
<text x="104.4" y="230.5">100nF</text>
<text x="124.5" y="228.2">TH1</text>
<text x="124.9" y="230.5">NTC 10k</text>
<text x="137.2" y="228.2">C6</text>
<text x="137.4" y="230.5">100nF</text>
<text x="160.1" y="228.2">TH2</text>
<text x="160.5" y="230.5">NTC 10k</text>
<text x="172.7" y="228.2">C9</text>
<text x="173" y="230.5">100nF</text>
<text x="90.9" y="237.5">GND</text>
<text x="99.8" y="237.5">GND</text>
<text x="120.1" y="237.5">GND</text>
<text x="132.8" y="237.5">GND</text>
<text x="155.7" y="237.5">GND</text>
<text x="168.4" y="237.5">GND</text>
<text x="223" y="235">GND</text>
<text x="235.7" y="235">GND</text>
<text x="244.6" y="235">GND</text>
<text x="256" y="235">GND</text>
<text x="266.1" y="235">GND</text>
<text x="296.6" y="235">GND</text>
<text x="327.1" y="235">GND</text>
<text x="337.3" y="235">GND</text>
<text x="348.7" y="235">GND</text>
<text x="357.6" y="235">GND</text>
<text x="369" y="235">GND</text>
</g>
<text font-size="1.8" fill="#0000c2" x="304.8" y="53.1">MCU power filtering capacitors</text>
<g font-size="1.8">
<text x="227.8" y="65.8">RESET</text>
<text x="286.1" y="106.5">10VIN</text>
<text x="63.8" y="111.5">CAN_H</text>
<text x="163.8" y="112.8">SWCLK</text>
<text x="286.1" y="109">11NTC_INTERNAL</text>
<text x="286.1" y="111.5">12NTC_EXTERNAL</text>
<text x="107.5" y="119.2">1 CAN_TX</text>
<text x="163.8" y="115.4">SWDIO</text>
<text x="286.1" y="114.1">13I_SENSE_1</text>
<text x="286.1" y="116.6">14I_SENSE_2</text>
<text x="107.5" y="121.7">4 CAN_RX</text>
<text x="163.8" y="120.4">RESET</text>
<text x="206.3" y="124.2">PWM_IN</text>
<text x="207.6" y="121.7">DIR_IN</text>
<text x="247.1" y="131.9">UART_TX 21</text>
<text x="248" y="126.8">CAN_RX 45</text>
<text x="248.2" y="129.3">CAN_TX 46</text>
<text x="286.1" y="126.8">29PWM_1</text>
<text x="286.1" y="129.3">30PWM_2</text>
<text x="64" y="135.7">CAN_L</text>
<text x="163.8" y="136.9">UART_TX</text>
<text x="163.8" y="134.4">UART_RX</text>
<text x="246.9" y="134.4">UART_RX 22</text>
<text x="286.1" y="139.5">34SWDIO</text>
<text x="286.1" y="142">37SWCLK</text>
<text x="176.5" y="161.1">MOT_A</text>
<text x="176.5" y="166.2">MOT_B</text>
<text x="165.1" y="173.8">CAN_L</text>
<text x="165.1" y="176.3">CAN_H</text>
<text x="165.1" y="185.2">PWM_IN</text>
<text x="165.1" y="187.7">DIR_IN</text>
<text x="211.5" y="209.3">I_SENSE_1</text>
<text x="214.7" y="204.3">PWM_1</text>
<text x="290.8" y="206.8">MOT_A</text>
<text x="299.9" y="206.8">MOT_B</text>
<text x="375.9" y="204.3">PWM_2</text>
<text x="375.9" y="209.3">I_SENSE_2</text>
<text x="102.9" y="223.3">VIN</text>
<text x="135.9" y="223.3">NTC_INTERNAL</text>
<text x="171.4" y="223.3">NTC_EXTERNAL</text>
</g>
</svg>
